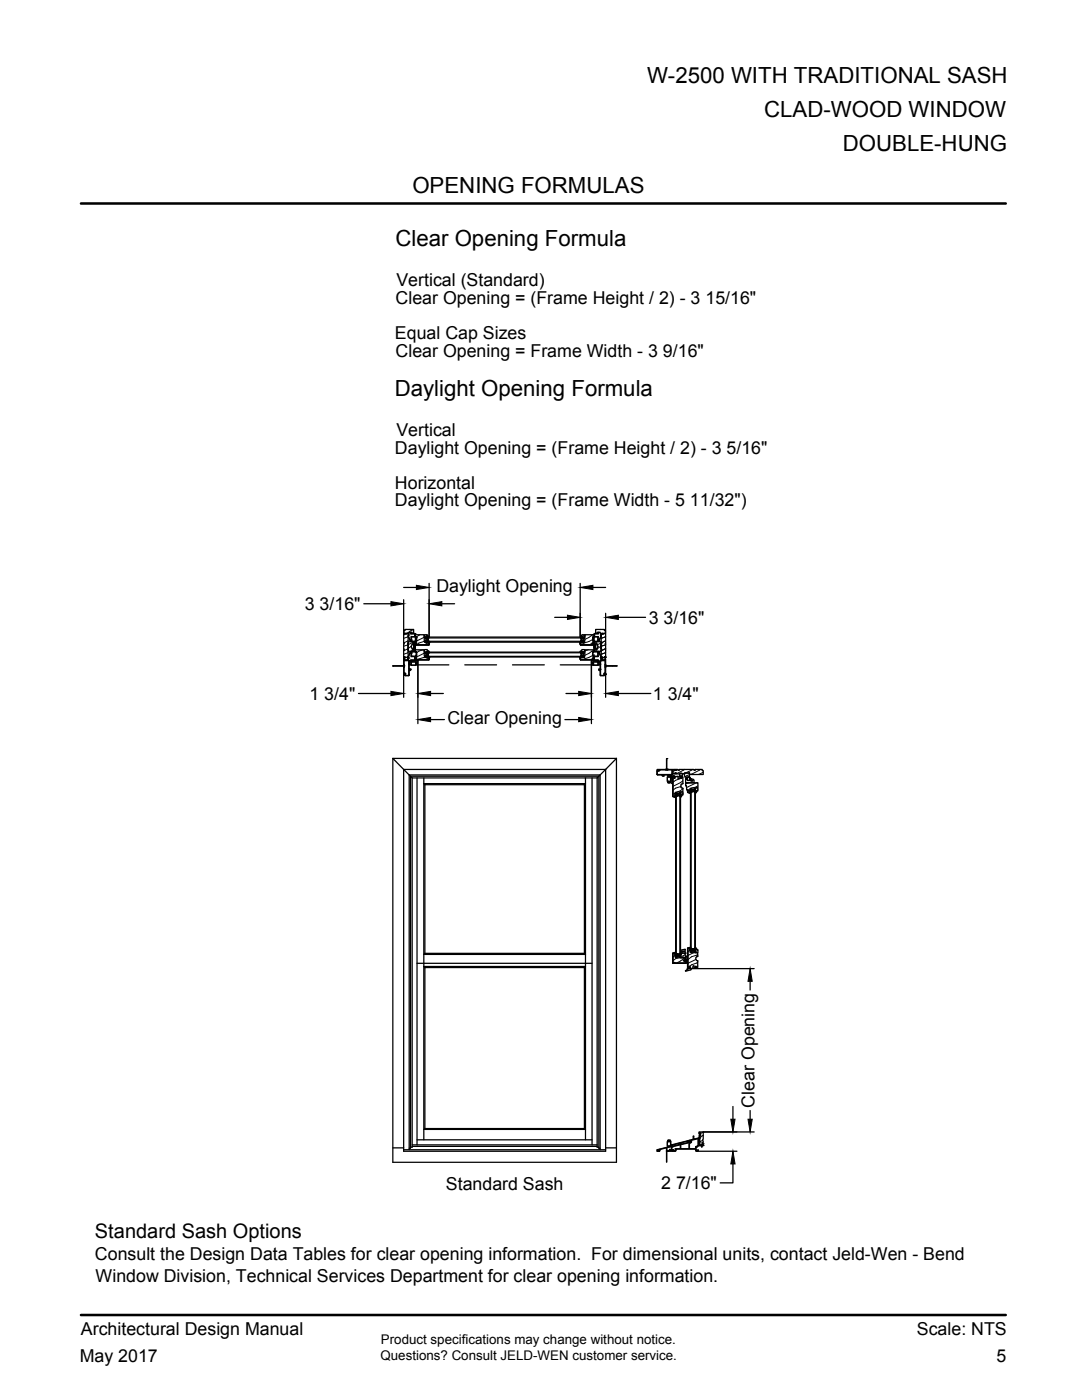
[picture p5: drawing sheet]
<svg xmlns="http://www.w3.org/2000/svg" width="216mm" height="279mm" viewBox="0 0 216 279" stroke-linecap="round" stroke-linejoin="round" font-family="sans-serif">
<g fill="none" stroke="#000" stroke-width=".25">
<path d="M80.5 119.7v6.6M80.5 117.2h2.6M85.6 116.4v10.6M115.8 116.4v10.5M118.3 117.2h2.5M71.5 138.4h6.5M72.6 120.5h5.4M78.4 132.9h2.2l-.1 .3M78.4 132.9h.1M78.4 132.9h2.1M80.5 132.9h.1M80.5 132.6h.1"/>
<path d="M80.5 131.2v1.4M80.5 133.2v1.6M80.5 134.9v4.3M80.5 132.7l.1 .2M80.5 133.1h.1M80.6 129.5l.1 .1-.2 .1v1.4h.2v.1M80.6 133.2l.1 1.1M80.6 132.6h.1M80.6 131.6l.1 .1M80.6 131.2l.1 .6M80.6 134.5h.1M80.6 134.6h.1"/>
<path d="M80.6 134.7v.1M80.6 131.9v.7M80.6 132.6l.1 .2M80.6 133.1h.1M80.7 134.3l.2 .1M80.7 131.1h.1M80.7 131.2h.1M80.7 134.5h.1M80.7 133l-.1 .2M80.7 131.8h.8M80.7 131.8h.6M80.7 134.4h.1"/>
<path d="M80.7 131.8l-.1 .1M80.7 131.2h-.1M80.7 131.1l-.1 .1M80.7 132.7v.3M80.8 134.7h.1M80.8 134.8h.1M80.8 134.5h.1M80.8 134.7l.1 .1M80.8 134.6h.1M80.9 134.7v.1M80.9 134.5v.2M80.9 134.8h.6"/>
<path d="M80.9 126.4l.1 .1 .1-.1M81.3 131.2h.1M81.3 131.1h.1M81.3 131.1l.1 .1M81.4 131.2v.4M81.4 131.6l-.7 .1M81.4 131.7l-.1 .1M81.4 131.2v.5M81.4 128.3v-1.9h-.3h.5v-.2h.6v.2h.3v-.8h-1.7v.2h-.2v.6h.3h-.4v1.9l.2 .1-.2 1.2M81.4 131.7l.1 .1M81.4 128.5v1.1M81.5 128.3l-.1 .1 .1 .1"/>
<path d="M81.5 129.5l-.1 .1 .1 .1v-.1M81.5 128.4v.1M81.5 131v.3M81.5 131.8h.1M81.5 127.1l.4 .6M81.5 126.7v.3l.4 .9M81.5 131.8l.1 .1M81.5 131.8l.2 .1M81.5 131l.1 .3M81.6 131.9v2.8M81.6 131.3h.1M81.6 126.7h.1"/>
<path d="M81.6 126.7l-.1 .3M81.6 131.9h.1M81.6 131.9h.6M81.6 132.7l.1 .8M81.6 133.6h.1M81.6 133.9v.8M81.7 132.6h.1M81.7 132.7h.2M81.7 134.7l-.2 .1M81.7 132l-.1 .6h.4M81.7 133.6l.1 .1 .1-.1M81.7 133.8l-.1 .1"/>
<path d="M81.9 132.6h.1M81.9 133.6h.1M81.9 130.3l-.4 .7M81.9 130.1l-.4 .9M81.9 130.3l.1 .1M81.9 130.3v.1M81.9 130.1h.1M81.9 127.9h.1M81.9 127.7h.1M81.9 130.1l.1 .2M81.9 133.5l.1 .2-.3 .1M81.9 126.3v.2"/>
<path d="M81.9 131.7v.3M82 126.5h.7v.5M82 126.5h.1M82 126.3h.1M82 130.4h.1M82 130.1h.1M82 130.3h.1M82 127.7h.1M82 127.8h.1M82 127.9h.1M82 126.2h.1M82 127.6l-.1 .3"/>
<path d="M82 130.1h-.1M82 127.7l-.1 .1 .1 .1M82 130.1l.1 .9h.6v.7h-.7M82 127.9l.7 .1v.5M82 126.3v.1h.8M82 128h.1M82 127.1v.8h-.1M82 132.3h-.4M82 132.1v.7M82 130.1l-.1 .2M82.1 132.1v.6h.8M82.1 132.1h.9"/>
<path d="M82.1 127.1h.6M82.1 127.1h.9M82.1 127.1v.8M82.1 127l-.1 .1M82.2 131.8v.1M82.2 128.6l-.2 .4 .2 .5M82.2 131.8h1.1M82.2 131.8h.1M82.2 129.4l.1 .2M82.2 131.9l-.5 .2M82.2 131.9v.1M82.3 128.5h.1"/>
<path d="M82.3 128.5l-.1 .1M82.4 130h-1v-.3v1.4h-.1v.1M82.4 128.1h-1v.3M82.4 128.1l.1 .1M82.4 129.5l.1 .1M82.5 128.2v.2M82.5 129.6v.3M82.5 129.9l-.1 .1M82.5 128.4l-.1 .1M82.5 129.5h.2v.5l-.7 .1M82.6 128.7l.1 .7zM82.6 128.7h.1"/>
<path d="M82.6 129.4h.2v.6h.2M82.7 128.9h.1M82.7 129h.1M82.7 128.8h.1M82.7 128.7h.1M82.7 129.1h.1M82.7 129.3h.1M82.7 129.4h.1M82.7 128.6h-.2v.9l.1-.8M82.8 126.5h.1M82.8 129h-.1h.1M82.8 128.9h-.1h.1"/>
<path d="M82.8 128.7h-.1h.1M82.8 128.8h-.1h.1M82.8 129.1h-.1h.1M82.8 129.2h-.1h.1M82.8 129.3h-.1h.1M82.8 128.3h.1M82.8 127.1h.2M82.8 126.5v.5M82.9 127.2v.2M82.9 127a.68 .68 0 0 1-.1 1.1v.5h-.2M82.9 126.7h1.8v1.5h.5M82.9 128.3h.3l-.2 .1"/>
<path d="M82.9 129.9l.1 .1M82.9 129.7h1.8v1.5l.5-.1M82.9 131.3h.3l-.2 .1M82.9 127.7v.2M82.9 126.6l-.1 .1M82.9 129.6l-.1 .3M82.9 127.8l.1 .1-.2 .1h-.7M82.9 130.3l.1-.2h-.9v.9h.9l-.1-.2M82.9 127.4h.1M82.9 127.7h.1M82.9 131h.1M82.9 128.5v.2"/>
<path d="M82.9 131.5v.1M82.9 128l-.1 .3M82.9 131v.3M82.9 127.6v.1M83 130l.1 .2M83 127.3h.1M83 127.8h.1M83 130.3h.1M83 130.7h.1M83 132.3v.5h-.9M83 128.5v.2h2.6M83 128.6h2.6"/>
<path d="M83 131.6h2.6h-2.6M83 127.1l-.1 .2M83 127.1h.1M83 130v.3M83 130.7v.3M83 132.1v.1M83 132.3h.1M83 128.4h.1M83 131.4h.1M83 127.8v.1M83 132.2h.2M83 128.7h2.5"/>
<path d="M83 128.4v.1M83 131.4v.2M83 127.2v.2l-.1-.2M83 127.2v.7M83 127.7v.1M83 127.9v.1M83 127.2h.1M83 127.9h.1M83 127.7l-.1 .2M83 132.1l.2 .1v.4v-.4M83 127.4v.3M83 127.1v.2"/>
<path d="M83.1 130.8l-.3 .2v.7l.4 .1M83.1 130.2v.6M83.2 132.2h-.2v.5M83.2 132.7h6.4M83.2 132.3v.3M83.2 131.8h.1M83.2 131.8h-1.2v.2M83.4 131.8v.1l-1.1-.1M83.4 131.9v12.5M84.7 126.8l.5-.1 .4 .4h-.9zM84.7 129.7l.5-.1 .4 .5h-.9zM84.8 127.1h31.8v.2h-31.8z"/>
<path d="M84.8 128h31.8v.2h-31.8zM84.8 130.1h31.8v.2h-31.8zM84.8 131h31.8v.1h-31.8zM84.8 127.3l.2 .1M84.8 130.3l.2 .1M85 127.4l.2-.1-.2 .1v.5l.2 .1-.2-.1M85 127.4h.1M85 127.9h.1M85 130.4h.1M85 130.4v.4l.2 .2-.2-.2M85 130.8h.1M85 127.8l-.2 .2"/>
<path d="M85 130.8l-.2 .1M85.2 127.1h.4zM85.2 130.1h.4zM85.2 128.2h.1M85.2 127.9h.1M85.2 127.4h-.2v.5h.2M85.2 127.4h.1M85.2 130.3l-.2 .1M85.2 130.4h-.2v.4l.2 .1M85.3 127.3h.2zM85.3 128h.2zM85.3 127.9l.1 .1"/>
<path d="M85.3 130.3h.1M85.3 130.9l.2 .1M85.4 127.4v.3v-.3M85.4 127.9v-.3l.1 .3M85.4 130.3v.4l.1-.4M85.4 130.9v-.3v.3M85.4 127.9h.1M85.4 130.3l-.1 .1M85.5 127.3l-.2 .1M85.5 130.3h.1M85.6 128.2v.1M85.6 131.2h.1"/>
<path d="M85.6 128h.1M85.6 130.9v.1M85.6 127.3h.1M85.6 130.3h.1M85.6 128.2l-.4 .1h.3M85.6 131.2h-.4v-.1v.1h.3M85.6 128.2l.1 .1M85.6 131.2l.1 .1M85.6 128.3l-.1 .3M85.6 128.3v.4M85.7 131.3l-.2 .3M85.7 128.3l-.1 .4"/>
<path d="M85.7 128.1v.2M85.7 131.1v.2M85.9 138.4h2.6M88.2 120.5h2.5M92.7 132.7h6.4M102.3 132.7h6.3M110.7 123.2h2.5M111.8 132.7h6.4M112.9 138.4h2.6M115.6 131.1h.6v.1h-.4M115.7 128.1l.1 .2M115.7 131.1l.1 .2"/>
<path d="M115.7 128.3l.1 .4M115.7 131.3l.1 .3M115.8 128.3l.1 .4M115.8 127.1h.4zM115.8 127l.3-.3 .6 .1v.3zM115.8 130l.3-.4 .6 .1v.4zM115.8 131.3l.1 .3zM115.8 130.1h.4zM115.8 128.2l.4 .1zM115.8 128.2v.1M115.8 131.2v.1M115.9 131.7h2.6"/>
<path d="M115.9 128.7h2.5M115.9 127.3h.1M115.9 130.3h.1M115.9 127.3l.2 .1M115.9 128l.2-.1zM115.9 127.4l.1 .3v-.3M115.9 127.4h.1M115.9 130.3l.1 .4v-.4M115.9 131l.2-.1zM115.9 128.7h2.4M115.9 131.6h2.4M115.9 131.6v.1"/>
<path d="M116 127.9h.1M116 130.9v-.3v.3M116 130.3l.1 .1M116 127.9v-.3v.3l-.1 .1M116.1 127.9l-.1 .1M116.1 127.4h.3v.5h-.3M116.1 130.3v.1M116.1 130.9l-.2 .1M116.1 130.4h.3v.4l-.3 .1M116.1 127.9h.1M116.1 127.4h.1M116.1 130.9h.1"/>
<path d="M116.1 130.4h.1M116.1 127.4h.3M116.1 130.4h.3M116.4 127.4h.1M116.4 127.9h.1M116.4 130.4h.1M116.4 130.8h.1M116.4 130.4v.4l-.3 .1M116.4 127.9h-.3M116.4 130.8l-.3 .1M116.4 127.8l.2 .2M116.4 130.8l.2 .1"/>
<path d="M116.6 127.3l-.2 .1M116.6 130.3l-.2 .1M118 131.9v12.5M118.1 131.8h1.2M118.1 131.8v.1h1M118.1 131.7v.1M118.1 132.2v.4M118.2 131.8h.1M118.2 132.6h.1M118.2 132.7h.1M118.2 132.2v.4M118.2 132.2h.2v.5"/>
<path d="M118.2 132.2h.2v.6M118.2 132.3v.3M118.3 130.8l.1 .2M118.3 130.2v.6M118.4 131.4h.1M118.3 128.4h.1M118.3 131.4h.1M118.3 127.4v.3h.2M118.3 127.2h.1M118.3 127.9h.1M118.3 127.7l.3 .3h.7M118.3 127.4h.1"/>
<path d="M118.3 127.1l.1 .2M118.3 130.1l.1 .2M118.4 128.4v.1M118.4 131.4v.2M118.4 132.1l-.1 .1M118.4 128.4h.1M118.4 130.7l-.1 .3M118.4 127.8l-.1 .1M118.4 132.1h.9M118.4 130.9l.1 .1M118.4 127.9l.1 .1M118.4 127.7v.1"/>
<path d="M118.4 127.2v.7M118.4 127.2v.1M118.4 128.4l.1 .1M118.4 131.4l.1 .2M118.4 130.3v-.2h.9v.9h-.9v-.2M118.4 130.7h.1M118.4 127.1v.2M118.4 128.6v.1M118.4 131.6h.1M118.4 127.1h.9M118.4 131h.1M118.4 132.8h.9"/>
<path d="M118.4 128.5v.2M118.4 130l-.1 .2M118.5 130l-.1 .1M118.5 128l.1 .3M118.5 131l.1 .1M118.5 127.7v.2M118.5 127.2v.2M118.5 128.5l-.1 .2M118.5 127h-.1a.63 .63 0 0 0 .1 1M118.5 131.6l-.1 .1M118.5 132.7h.8M118.5 127.6l.1 .1"/>
<path d="M118.5 127h.1M118.5 127.1h-.1M118.5 128.1h.1M118.5 129.7h-1.8v1.5h-.9M118.5 129.6l.1 .1M118.6 127.3l-.3 .1M118.6 128.1v.5h.2M118.6 129h.1h-.1M118.6 128.9h.1h-.1M118.6 128.7h.1h-.1M118.6 128.8h.1h-.1M118.6 129.1h.1h-.1"/>
<path d="M118.6 129.2h.1h-.1M118.6 129.3h.1h-.1M118.6 127h-.1M118.6 129.9l-.2 .1M118.6 128.9h.1M118.6 129h.1M118.6 126.5v.5M118.6 129.7v.2M118.6 131v.7M118.6 128.8h.1M118.6 128.7h.1M118.6 129.1h.1"/>
<path d="M118.6 129.3h.1M118.6 129.4h.1M118.6 126.5h.1M118.6 126.7h-1.9v1.5h-1.1M118.6 128.3h-.3v.1M118.6 131.2l-.3 .1v.1M118.6 128.1v.4M118.6 126.4h.7M118.6 128.6h.3v.9M118.6 128.5h.1M118.6 128.1h.1M118.6 127h.1"/>
<path d="M118.6 128h.7M118.6 127.1h.7M118.7 128.7l.1 .7zM118.8 128.7v.7h-.2v.6M118.9 129.5h-.3v.5h.7M118.9 129.6v.3M119 128.5h.1M119 129.5l-.1 .1M119 128.5l-.1-.1 .1-.3h1v.4M119.1 128.5l.3 .5-.4 .6M119.1 131.8l.1 .1M119.2 131.9l.1 .2"/>
<path d="M119.2 131.9v.1M119.2 131.8h.1M119.2 131.9l.1 .1M119.2 131.8v.1M119.2 132.1h.5M119.3 131h-.7v.7h.8v.3v-.2M119.3 132.1h.1M119.3 127.1v.8M119.3 132h.4M119.3 130l.2 .1M119.3 127l.1 .1M119.3 132.1l-1.1 .1"/>
<path d="M119.3 132.1v.6M119.4 130.1h.1M119.4 130.4h.1M119.4 130.3h.1M119.4 127.7h.1M119.4 128h.1M119.4 127.9h.1M119.4 127.8h.1M119.4 132.3h.4M119.4 126.2h.1M119.4 126.3v.1M119.4 127.1v.8"/>
<path d="M119.4 130.1v.9M119.4 132.1v.7M119.4 130.1l.1 .2M119.4 130.9l-.1 .1M119.4 126.5h-.8v.5M119.4 126.3v.2M119.4 127.6l.1 .1M119.5 127.7h.1M119.5 130.3v.1M119.5 130.3h.1M119.5 130.1h.1M119.5 127.9h.1"/>
<path d="M119.5 127.7l-.2 .3M119.5 130.3h-.1M119.5 133.5v.2l.2 .1M119.5 130.1v.2M119.5 127.9h-.1M119.5 132.6h.1M119.5 132.7h.2v.8M119.5 133.6h.1M119.5 130.3l.4 .7M119.5 130.1l.4 .9M119.5 130.3l-.1 .1M119.5 127.7v.2"/>
<path d="M119.6 133.6v.1l.1-.1M119.7 132.6h.1M119.7 133.8l.1 .1M119.7 132l.1 .1M119.7 131.9h.1M119.7 133.6h.1M119.7 134.7l.2 .1 .7-.1M119.7 132.1v.5M119.7 133.9v.8M119.8 131.9l-.1 .1M119.8 133.5h.1M119.8 132.5l-.4 .1"/>
<path d="M119.8 126.7l.1 .3M119.8 134.7l.1 .1M119.8 131.3h.1M119.8 126.7h.1M119.8 131.9v2.8M119.9 131l-.1 .3M119.9 126.7v.3l-.4 .9M119.9 131.8h.1M119.9 131.8h.8M119.9 134.8h.6M119.9 127.1l-.4 .6M119.9 131.8l-.1 .1"/>
<path d="M119.9 131v.3M120 129.7v1.5M120 128.5v1.1v-1.1M120 129.7v.3l-1.1-.1M120 128.5v1.2M120 129.5l.1 .1-.1 .1M120 131.8l.8 .1M120 131.6l.1 .1M120 131.2l.1 .6M120 131.1v.6l-.3 .2M120.1 131.2h-.1M120.1 131.2h.1"/>
<path d="M120.3 126.4l.1 .1 .1-.1M120.3 126.4h-.6v-.2h-.5v.2h-.3v-.8h1.7v.2h.2v.6h-.3M120.3 126.4h-.3v1.9l.1 .1-.1 .1M120.5 126.4h.3v3.2M120.5 134.5v.2M120.6 134.7l-.1 .1M120.6 134.8h.1M120.6 134.6h.1M120.6 134.5h.1M120.6 134.3h.1M120.6 134.3l-.1 .1M120.6 134.4h.1"/>
<path d="M120.7 131.1h.1M120.7 131.2h.1M120.7 134.5h.1M120.7 131.9v.9M120.7 133v1.3M120.7 132.7v.3M120.7 131.1l.1 .2M120.8 133.1h.1M120.8 134.3h-.1M120.8 132.6h.1M120.8 134.5h.1M120.8 134.6h.1"/>
<path d="M120.8 134.7v.1M120.8 131.2v.5M120.8 131.3v.4h-.7M120.8 132.9h.1M120.8 131.7l-.1 .1M120.8 132.9v.3M120.8 122.4v3.9M120.8 131.6v1M120.8 133.2v1.6M120.8 134.9v4.3M120.8 132.9h1.4M120.8 132.9h2.2"/>
<path d="M120.8 132.7v.2M120.9 129.5l-.1 .1v1.5h-.2l.1 .1M120.9 133.1h.1M120.9 132.6h.1M122.2 132.9h.8M123 132.9h.1M123.4 138.4h6.5M123.4 123.2h5.4M78.4 151.4h44.6M78.4 151.4l2.1 2.2M78.4 151.4v80.6h44.6v-80.6M80.5 153.6v76.2h40.3v-76.2"/>
<path d="M80.5 153.6h40.3M80.5 153.6l1.7 1.7M82.2 155.3h37M82.2 155.3v73.7h-.3M83.2 155.3v73.2M84.6 155.3v72.2M84.8 156.6l-.2-.2h32.2l-.2 .2M84.8 156.6h31.8M84.8 156.6v33.7M85.9 143.6h2.8M112.7 143.6h2.8M116.6 156.6v33.7"/>
<path d="M116.8 155.3v72.2M118.1 155.3v73.2M119.2 155.3v73.7h.3M120.8 153.6l-1.6 1.7M123 151.4l-2.2 2.2M131.1 154.5l.1 .2M131.1 154.5l2.9 .1M131.1 153.6h.2M131.1 153.6h1.9M131.1 153.9v.6M131.2 153.8h.1M131.2 153.9h.3"/>
<path d="M131.2 153.9h-.1M131.2 153.7l-.1 .8M131.2 154.7h.8M131.3 153.8h.1M131.4 153.8h.1M131.4 153.6h.1M131.5 153.7h.1M131.6 153.7l-.1 .2M131.6 153.6l1.3 .1M131.7 153.6l-.1 .1M132 154.6l.2 .3h.2M132.4 154.7h.1"/>
<path d="M132.4 154.9h.1M132.4 154.7h.8M132.5 154.6l-.3 .1 .2 .1M132.8 153.6h.1M132.8 153.5h.1M132.9 153.7h.3M133 153.6h.1M133 151.8v1.8M133 151.4v.3M133 151.4h.1M133 151.4v2.2M133.2 155.1v.8"/>
<path d="M133.2 155.1h.6v.9l-.1 .2h-.4M133.2 154.7h.1M133.2 155.9h.5M133.3 153.6h-.2M133.3 154.7v.2M133.3 153.6l1.5 .1M133.3 154.9h.1M133.3 153.6h.1M133.3 153.5h.1M133.4 154.7h.1M133.4 154.7h.4M133.4 154.6l-.1 .4"/>
<path d="M133.7 154.6v.1M133.7 154.7v.3M133.8 154.6l.1 .1M133.8 156.1v.1h-.5h.4M133.8 155h-.6v1h.5v.1M133.8 154.7v1.3M133.9 155.1l.2 .1M134 155.1l.1 .2M134 155.3h.1M134 154.7h.1M134 153.6l-.8 .1M134 153.6l.1 .1"/>
<path d="M134.1 155.3v1h.1M134.1 154.5l-.1 .6M134.1 153.7v.8M134.1 155.1l.1 .1M134.1 154.3h.7M134.1 153.7v.6M134.1 155.2v1.2M134.2 154.5l-.2 .2M134.2 153.6h.5M134.2 154.4h.5M134.2 153.6l-.1 .1M134.2 154.4l-.1 .1"/>
<path d="M134.2 155v3.9M134.3 154.3v.1M134.3 158.9v.1M134.3 154.9v.1M134.3 158.9h.1M134.3 153.7v.6M134.3 155v3.9M134.3 158.9l.3 .2M134.3 154.9h.2M134.3 155h.2M134.3 153.6v.1M134.5 154.9v.1"/>
<path d="M134.5 154.9l.1 .1M134.7 159l.1 .1M134.7 159h.1M134.7 158.9l.1-.3-.1 .4M134.7 158.9l-.1 .1M134.7 153.6l.1 .1M134.7 153.7l.1-.1h.5v.1M134.7 153.7h.1M134.7 154.3h.1M134.8 153.7h.1M134.8 154.3h.1M134.8 158.6h.1"/>
<path d="M134.8 154.3l-.1 .1M134.8 158.2h.1v32.8h-.1zM135 158.7h.1M135 158.9h.1M135 158.2l.2 .2M135 158.7v.2v-.1h.3l-.3 .1M135 158.6l.1-.2h.4l.1 .2M135.1 158.4l-.1 .2M135.1 158.4h.4l.1 .2-.1-.2M135.1 158.4h.1M135.2 158.8h.4zM135.2 155h-.5v.3h-.1l-.1-.3"/>
<path d="M135.3 154.9v.1M135.3 155v.3M135.3 153.7h.2M135.3 155.3h.2M135.5 158.4h.1M135.5 153.6h3l.1 .1M135.6 153.6l-.1 .1M135.6 158.7v.2M135.6 158.8h.1M135.6 155h.2v.3h.2v-.3h.3v1.4M135.6 154.9l-.1 .4M135.6 158.9h.1"/>
<path d="M135.7 158.2l-.2 .2M135.7 158.2h.1v32.8h-.1zM135.7 154.9h.1M135.7 154.9a.32 .32 0 0 1 0-.5 .32 .32 0 0 1 .4 0 .32 .32 0 0 1 0 .5M135.8 158.6l.1 .4zM135.8 158l.5 .2v.4h-.2l-.1 .4zM135.8 155.2v.1M135.8 155.3h.1M135.8 155h.1M135.8 155v.1M135.8 154.9h.1M135.9 157l.1 .2"/>
<path d="M135.9 155h.1M135.9 155.3h.1M135.9 154.9l.1 .2M136 155.3h-.1M136 155.2v.1M136 157.2l.2 .1M136 154.9h.1M136 156.5l-.1 .6M136.2 156.4l-.2 .1M136.2 157.3l.1 .1M136.3 157.4v.6l-1.6 .1 .1 .5M136.3 156.3l-.1 .1"/>
<path d="M136.6 154.3h1v.8h-.9zM136.8 156.8v-.6h2.5v1l-1.6 .1 .1 .4M136.8 156.8h.1M136.8 155.5v.7h1.7l-.1-.6-.4-.1M136.8 155.5h.4M136.9 155.4h-.1M136.9 155.5h.1M137 155.2l-.1 .3M137 156.8v.8M137 157.6h.1M137.1 157.7h.3l-.1 .4M137.2 155.1h-.2"/>
<path d="M137.2 157.7h.2h-.2v.4M137.2 157.7v.4l.4 .1M137.3 158.2l.3 .1M137.3 155.1l-.2 .7h.5v-.3M137.3 155.1h.1M137.4 155.1l.3 .2v.1M137.6 155.1h.1M137.6 158.2l.2 .1M137.6 155.4h.1M137.7 155.5h.1M137.7 158.2h-.1M137.7 158.1v-.3h.1h-.1v.3"/>
<path d="M137.7 155.4l.1 .1M137.7 155.4l-.1 .1M137.7 155.2l.1 .2M137.8 155.5h.1M137.8 155.4l.1 .1M137.9 157.4v32.6M137.9 157.4h-.1v32.6h.1M138 157.4l.1 .2M138 157.9v.2M138 158h.1M138 158h.3zM138 157.8l.1-.2h.4v.2"/>
<path d="M138.1 157.6l-.1 .2 .1-.2h.4M138.1 157.6h.1M138.1 155.8h-.4h.5M138.2 158h.4zM138.5 157.6h.1M138.5 157.6l.1 .2M138.5 157.9l.1 .1M138.5 153.7h.2M138.6 157.9h.1M138.6 158.1h.1M138.6 158v.1M138.6 157.4l-.1 .2"/>
<path d="M138.6 157.4h.2v32.6h-.2M138.6 157.4v32.6M138.7 153.6h1.4v.2h.2v.8h-2.7v-.3h-1v.1h-1.8l-.1-.1M138.8 153.6l-.1 .1M138.8 157.2h.4l.1 .2v.4l-.4 .4zM138.8 157.8v.4zM83.2 192.2h34.9M84.8 190.3l-.2 .2h32.2l-.2-.2M84.8 190.3h31.8M84.8 193.1l-.2-.2h32.2l-.2 .2M84.8 193.1h31.8M84.8 193.1v32.1"/>
<path d="M116.6 193.1v32.1M134.2 190.3v1.9M134.3 190.3v1.9M134.3 190.3l.3-.1zM134.3 192.2h2.5M134.3 190.2v.1M134.6 190.2h-.3M134.7 190.2h.1M134.7 190.6h.1M134.7 190.3v.3M134.7 190.3h.1M134.8 190.1h-.2"/>
<path d="M134.8 190.6l-.1 .5h1.6M135 190.3h.1M135 190.6l.1 .2M135 190.3l.3 .1-.3-.1 .1 .5h.4l.1-.5-.1 .5M135.1 190.8h.1M135.1 190.8h.4M135.2 190.8l-.2 .2M135.2 190.4h.4zM135.5 190.8h.1M135.5 190.8l.2 .2M135.6 190.3l-.1 .5M135.7 190.3h-.1"/>
<path d="M135.8 190.2l.1 .4zM136 189.6l.7-.1v.7h-.7zM136.1 189.9l.5-.1zM136.3 191.1h.1M136.4 191.1h.5v.3l-.2 .2M136.4 191.7l.1 .1M136.5 191.7l.1 .1M136.6 191.6l-.2 .1M136.6 191.6v.1M136.6 191.8h.1M136.6 191.7h.1M136.7 191.7h.1"/>
<path d="M136.7 191.6h.1M136.7 191.8l.1 .1zM136.7 191.6h-.4v.1h.4l.1 .2M136.7 190.8v-.6h-.8l-.1 .9h.5v-.1l.6 .1v-.2M136.7 190.2h.1M136.8 191.6h-.1M136.8 190.8h.1M136.8 190.9h.1M136.8 191.5l-.1 .1M136.8 191.5l-.1 .2M136.8 192.2v-.2v.2h-2.5l.3-.1 2.2 .1M136.9 192.1l-.1 .1"/>
<path d="M136.9 192.2h.1M136.9 191.9v.3M137 193.6l-.2 .1M137.1 193.4h.1M137.2 189.3v3.9M137.3 189.3v4M137.3 189.2v.1M137.5 193.3v-.5h.2v.5h.5M137.5 193v.1M137.6 193.2h.1M137.6 193.3h.1M137.6 192.9v.4"/>
<path d="M137.6 193.3h-.2M137.6 189.2l-.4 .1v3.9l.2 .1M137.7 193.3h.1M137.6 189.2h-.3M137.6 189.2h.1M137.7 189.6h.1M137.7 189.2v.4M137.7 193.3l.2 .1M137.7 189.2h-.4M137.7 193v.1M137.8 189.1l-.1 .9 1.5 .1v.7M137.8 189l-.1 .2"/>
<path d="M137.9 193.4l-.1 .2-1 .2v-.1M138 189.5l.1 .3h.4l.1-.3-.1 .3M138 189.5l.1 .3M138 189.3v.2zM138 189.3v.2M138 189.4h.3zM138.1 189.8h.1M138.1 189.8h.4M138.1 189.7l-.1 .3M138.3 193.2l-.1 .1M138.3 192.8l-.1 .4M138.3 192.8h.2"/>
<path d="M138.5 189.8h.1M138.5 189.7l.1 .3M138.5 192.8l.1 .5M138.6 189.5h.1M138.6 189.3h.1M138.6 189.3v.1h-.4h.4v-.1v.2M138.6 189.2v.1M138.8 189.2v.4zM138.8 189.2l.5 .3-.1 .6h-.4zM138.8 191.1v.4M138.9 191.5l.1 .2M139 191.7h.2"/>
<path d="M139.2 191.7l.1 .1M139.2 191.8v1.3l-.3 .2v-.5h-.1v.5h-.3M139.3 190.8l-.4 .3M149.7 195.8v1.8M150.5 193.3h-13.3l-.2 .3M78.4 229.1h2.1M80.5 229.5h40.3M81.6 229.5v-74.8h38.1v74.8M81.6 229.2h.3v-74.3h37.6v74.3h.2M82.2 228.5h37M82.2 228.8h37M83.2 227.5h34.9"/>
<path d="M84.8 225.2l-.2 .2h32.2l-.2-.2M84.8 225.2h31.8M120.8 229.1h2.2M131.1 229.7h.2M131.1 229.5h.2M131.1 229.5h.1M131.2 229.6v.2h.4M131.3 229.5h.1M131.3 229.7h.1M131.4 229.7h.1M131.4 229.5h.1M131.5 229.6h.1"/>
<path d="M131.6 229.5v.2M131.6 229.7v.1M131.6 229.4h.1M132.9 229.1l-1.3 .3M132.9 229l.1 .7M133 229.7h.1M133 229.8v1.7M133 231.6v.3M133 229.8v2.1M133 229.8h.1M133 229.1v.5M133.1 229.7l1.1 .1"/>
<path d="M133.1 229.6h.1M133.1 229v.1M133.2 227.9v.8M133.2 227.9h.5M133.3 229.7h.1M133.3 229.6h.1M133.3 227.6h.4v.2M133.6 229.4l.3 .1M133.7 229.4l-.1 .1 .6 .2-1.1-.1M133.7 227.8h-.5v.9M133.7 227.8h.1M133.8 227.8v.9h-.6"/>
<path d="M133.8 228.8l-2.7 .7M133.8 227.7v-.1h-.5h.4v.2M133.8 228.9l-.7 .1M133.9 228.7l-.1 .1M134 228.6v.9M134 228.6h.1M134 228.6v.1M134 228.7l-.1 .2M134.1 228.6v.1M134.1 228.9v.6M134.1 228.7h.1M134.1 229.5h.1"/>
<path d="M134.1 228.9h.1M134.2 229.5l.1-.1 .1 .2M134.2 229.6h.1M134.2 229.6h.2M134.3 229.6l-.1 .1M134.3 229.6h.1M134.4 229.7h.3M134.7 229.6h.1M134.8 229.4v.3l-.4 .1-.1-.2M134.9 229.4h.1M134.9 229.3h3.9M135.7 228.4l-1.6 .4"/>
<path d="M135.7 228.5l-1.6 .4M135.7 228.1h.2M135.7 228.5v.7h-1v.4M135.7 228.1v.3M135.8 228.1v.2M135.9 228.3h.1M137.2 227.8v.2M137.2 227.7h.2M137.2 228l-1.3 .4M137.3 228.1l-1.5 .3M137.3 228h.1M137.3 227.8h.1"/>
<path d="M137.4 227.8h.1M137.4 228h.1M137.4 228l-.1 .1M137.4 227.9h.1M137.4 227.8l.2 .1M137.4 227.7h.1M137.4 227.7l-3.4 .9M137.5 227.9v1.3h-1.7v-.7M137.5 227.6l-3.5 .8-.1 .3M137.5 227.7l.2 .2M137.6 227.7h.1M137.6 227.8h.1"/>
<path d="M137.7 227.7v.1M137.7 227.6l-.1 .1M137.7 227.6l.2 .3h-.4M137.7 227.7l.1-.1 .1 .2v.1l-.3 .1 .2-.2M137.8 227.7l-.1 .1M138 227.5a.49 .49 0 0 1-.4 .7v1h1.2v-.2M138.2 227.4l-.7 .2 .2 .1M138.4 226.8l.1 .5M138.5 226.8h-.2v.6M138.5 227.3h.1M138.8 229.4h.1M138.8 229.4v.2"/>
<path d="M138.8 229.6l.1 .1M138.9 229v.6M138.9 228.8l-.1 .1M138.9 229h.1M138.9 229.6h.1M138.9 229.8h.3M138.9 229.7h.3M139.2 229.6h.1M139.2 229.5h.1M139.2 229.5v.1M139.3 227.3l-1.3 .3M139.3 228.6h.1"/>
<path d="M139.3 229.8h7.8M139.3 228.7l-.5 .1M139.3 229.5l-.1 .2M139.3 227.3v1.3M139.4 227.3h.1M139.5 228.5l-.1 .1M139.5 227.2h.1M139.5 227.2h-.1M139.5 227l-1 .3M139.5 227.2v1.3M139.6 226.7v1.8M139.6 226.1l-.1 .9"/>
<path d="M139.6 226.7h.1M139.7 226.1l-.1 .1M139.7 226.1l.1 .1M139.8 226.6l-.1 .1M139.8 226.2v.4M139.9 228.5h-.3h.4M140 228.5l.1-.1v.2M140 228.5h.1M140 228.4h.1M140.1 228.5h.1M140.1 228.5v.4M140.1 228h.2"/>
<path d="M140.1 228v.2h.2M140.1 228.8l-.1 .1v-.2h-.5l-.6 .2M140.1 228.7h.2M140.3 225.9h-.8l.2 .3M140.3 225.9h.1M140.3 228.3h.1M140.3 228.6h.1M140.3 225.9v1.4l-.1 .2 .1 .5M140.3 228.3v.3M140.4 225.9h10.1M146.2 232.3v3.8h-2.5M146.2 220.8v2.6"/>
<path d="M149.7 221.6v1.8"/>
<circle cx="83.1" cy="132.5" r=".11"/>
<circle cx="83.1" cy="132.5" r=".06"/>
<circle cx="118.3" cy="132.5" r=".06"/>
<circle cx="118.3" cy="132.5" r=".11"/>
<circle cx="133.4" cy="156" r=".06"/>
<circle cx="133.4" cy="156" r=".11"/>
<circle cx="137" cy="191.7" r=".19"/>
<circle cx="133.4" cy="227.7" r=".11"/>
<circle cx="133.4" cy="227.7" r=".06"/>
</g>
<g fill="#000" stroke="#000" stroke-width=".2">
<path d="M83.1 116.8l2.5 .4-2.5 .5zM115.8 117.2l2.5-.4v.9zM78 138l2.5 .4-2.5 .4zM78 120.1l2.5 .4-2.5 .4zM83.4 138.4l2.5-.4v.8zM85.6 120.5l2.6-.4v.8zM113.2 122.8l2.6 .4-2.6 .4zM115.5 138l2.5 .4-2.5 .4zM120.8 138.4l2.6-.4v.8zM120.8 123.2l2.6-.4v.8zM83.4 143.6l2.5-.4v.8zM115.5 143.2l2.5 .4-2.5 .4z"/>
<path d="M149.7 193.3l.4 2.5h-.8zM145.8 223.4h.9l-.5 2.5zM146.2 229.8l.5 2.5h-.9zM149.3 223.4h.8l-.4 2.5z"/>
</g>
<g fill="none" stroke="#000" stroke-width=".2">
<path d="M81.1 125.6l-.3 .1M81.3 131.1l-.7 .4M81.4 129.5l-.9 .4M81.4 128.7h.1M81.4 128.7l-.9 .3M81.4 131v.1M81.4 129.4v.1M81.4 127.9l-.9 .4M81.4 130.2l-.9 .4M81.4 127.1l-.9 .3M82.1 129l-.7 .4M82.5 129.7l-.5 .3"/>
<path d="M82.5 128.2l-1.1 .5M82.5 125.7l-2 1M83.8 126.7l-.7 .4M84.4 129.7l-.8 .2-.5 .4M84.7 130.3l-1.9 .9M84.7 127.9l-1.1 .4-.4 .4M84.7 131.1l-1.3 .5M85.2 126.7l-.6 .5-1.5 .7M85.4 129.9l-.5 .2M85.4 128.3l-.6 .4M85.6 131.4l-.6 .2M116.8 126.7l-.7 .4"/>
<path d="M117.4 129.7l-1.1 .4M118.3 127.6l-1.7 .7-.5 .4M118.3 130.8l-1.9 .8M118.3 126.7l-1.6 .9M118.4 131.4l-.4 .2M118.6 128.2l-.9 .5M118.6 129.8l-1.9 1M119.1 129.6h-.2M119.2 128.7h.1M120 129.9l.8-.4-1 .5M120 128.3l.8-.4-1.6 .8M120 129l.8-.3a2.69 2.69 0 0 0-1.6 .8"/>
<path d="M120.3 126.5l-.3 .2M120.6 126.4l-.1 .1M120.6 131.1l-.6 .4M120.7 131.1h.1M120.8 128.7h.1M120.8 130.3l-.8 .3M120.8 127.1l-.8 .3M120.8 131v.1M120.8 129.4v.1M120.8 127.9h.1M120.8 130.2v.1M120.8 127.1h.1"/>
<path d="M134.6 155.2l-.3 .1M134.7 153.7l-.4 .3M134.7 158.3l-.4 .2M134.8 153.7h.1M135 153.6l-.1 .1M135.1 155l-.4 .1M135.9 156.9l-1.1 .4-.5 .4M135.9 155.3l-1.1 .4-.5 .4M136.3 157.4l-1.1 .6M136.3 155.8l-2 1.1M136.3 155.2l-.3 .1M136.3 158.3l-.5 .3"/>
<path d="M136.6 154.4h-.1M136.6 153.6l-1.7 .8M137.4 156.2h.1M137.4 156.2l-.6 .3M137.4 157l-.4 .2M137.6 154.6l-.9 .5M137.7 157.5l-.4 .4M138.2 153.6l-1.6 .8M139 156.2h.1M139 156.2l-1.6 .8M139 157l-.8 .2M139.3 157.6l-.5 .3"/>
<path d="M139.3 156.9l-.3 .1M139.8 153.6l-2.1 1M140.3 154.1l-1 .5M134.8 190.7l-.5 .3M135.4 191.1l-.6 .2-.5 .4M136.7 190.5l-.9 .5M136.8 192.1l-.2 .1M136.9 191.1l-1.9 1.1M137.5 192.9l-.2 .2M137.7 189.6l-.4 .3M138.4 190.1l-1.1 .6M138.8 193.1l-.3 .1"/>
<path d="M138.8 191.5l-1.5 .7M139.2 192.8l-.3 .2M139.2 192.1l-1.2 .4-.4 .3M139.2 190.5a3.5 3.5 0 0 0-1.9 1M139.3 189.6l-.5 .3M139.6 227.1h.1M139.6 227.9h.1M140.2 228.2l-.4 .3M140.2 227.6l-.6 .3M140.3 226.6l-.7 .5M140.3 225.9l-.5 .3"/>
</g>
<path d="M16.2 40.6h184.5M16.2 262.4h184.5" fill="none" stroke="#000" stroke-width=".51"/>
<g font-size="4.4">
<text x="129.1" y="16.7">W-2500 WITH TRADITIONAL SASH</text>
<text x="152.5" y="23.3">CLAD-WOOD WINDOW</text>
<text x="168.2" y="30.1">DOUBLE-HUNG</text>
<text x="82.3" y="38.5">OPENING FORMULAS</text>
<text x="78.9" y="49.1">Clear Opening Formula</text>
<text x="78.8" y="79">Daylight Opening Formula</text>
</g>
<text font-size="4" x="19" y="247.1">Standard Sash Options</text>
<g font-size="3.5">
<text x="79.1" y="57.2">Vertical (Standard)</text>
<text x="78.9" y="60.7">Clear Opening = (Frame Height / 2) - 3 15/16&quot;</text>
<text x="78.8" y="67.7">Equal Cap Sizes</text>
<text x="78.9" y="71.3">Clear Opening = Frame Width - 3 9/16&quot;</text>
<text x="79.1" y="87">Vertical</text>
<text x="78.8" y="90.6">Daylight Opening = (Frame Height / 2) - 3 5/16&quot;</text>
<text x="78.8" y="97.6">Horizontal</text>
<text x="78.8" y="101.1">Daylight Opening = (Frame Width - 5 11/32&quot;)</text>
<text x="87.1" y="118.1">Daylight Opening</text>
<text x="60.8" y="121.7">3 3/16&quot;</text>
<text x="129.4" y="124.5">3 3/16&quot;</text>
<text x="61.8" y="139.6">1 3/4&quot;</text>
<text x="130.3" y="139.6">1 3/4&quot;</text>
<text x="89.3" y="144.5">Clear Opening</text>
<text x="150.6" y="221" transform="rotate(-90 150.6 221)">Clear Opening</text>
<text x="89" y="237.5">Standard Sash</text>
<text x="131.9" y="237.3">2 7/16&quot;</text>
<text x="19" y="251.5">Consult the Design Data Tables for clear opening information. For dimensional units, contact Jeld-Wen - Bend</text>
<text x="19.1" y="255.8">Window Division, Technical Services Department for clear opening information.</text>
<text x="16.2" y="266.5">Architectural Design Manual</text>
<text x="183" y="266.5">Scale: NTS</text>
<text x="15.9" y="271.8">May 2017</text>
<text x="198.9" y="271.8">5</text>
</g>
<g font-size="2.7">
<text x="76" y="268.2">Product specifications may change without notice.</text>
<text x="75.9" y="271.4">Questions? Consult JELD-WEN customer service.</text>
</g>
</svg>
